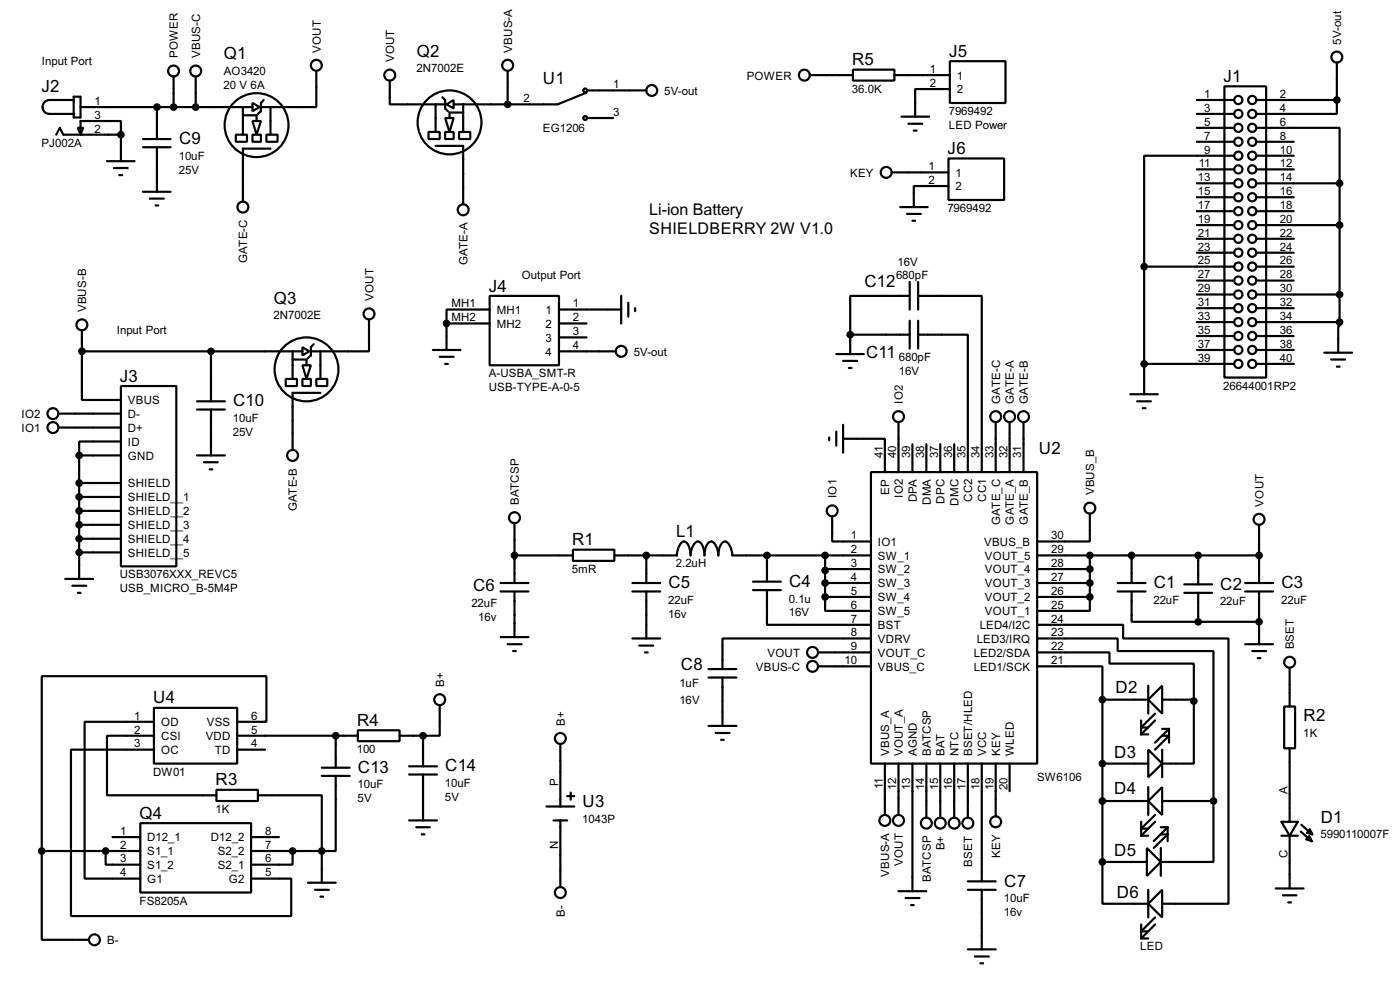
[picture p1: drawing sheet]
<svg xmlns="http://www.w3.org/2000/svg" width="256mm" height="180mm" viewBox="0 0 256 180" stroke-linecap="round" stroke-linejoin="round" font-family="sans-serif">
<g fill="none" stroke="#000" stroke-width=".4">
<path d="M13.5 18.3h-4.4a1.28 1.28 0 0 0-1.3 1.3 1.28 1.28 0 0 0 1.3 1.3h4.4M13.5 17.7h1.3v3.8h-1.3zM14.8 19.6h31.5M28.8 19.6v5.9M31.8 14v5.6M35.9 14v5.6M44.5 19.6v5.1M46.3 18.9l1.3 .7-1.3 .8zM47.8 19.6h4.1M48.3 18.3l-.5 .6v1.5l-.5 .5M49.6 19.6v5.1M58 13v6.6h-5.9"/>
<path d="M71.4 14.8v4.3h5.9M77.5 19.1h4.1M79.8 19.1v5.1M81.1 17.8l.5 .5v1.6l.5 .5M81.8 19.1l1.3-.8v1.6zM84.9 19.1v5.1M93 13v6.1M107.5 17l-5.3 2.1h-19.1M107.6 16.6h10.8M148.4 13.8h7.9M156.3 12.8h7.6v2h-7.6zM163.9 13.8h10.1"/>
<path d="M174 11.2h10.2v7.7h-10.2zM174 16.3h-6.3v5.1M219.3 18.3h6.8M224.3 15.8h7.7v53.3h-7.7zM230.2 18.3h14.7M244.9 18.3v2.6h-14.7M244.9 11.5v6.8M10.3 24.7l.7-1.3 .6 1.3h10.6M14.3 23.4h1l-.5 1.3zM14.8 24.7v-2.5h7.4v2.5M19.6 29.5h5.1M20.9 30.8h2.5"/>
<path d="M21.9 32.1h.5M22.2 24.7v4.8M26.2 25.5h5.1M26.2 27h5.1M26.2 35.1h5.1M27.5 36.4h2.5M28.5 37.6h.5M28.8 27v8.1M43.2 24.7h2.1v1.3h-2.1zM44.5 21.1h2.5v1.1M46.3 22.2h1.5l-.8 2.5zM46.3 24.7h1.5v1.3h-1.5z"/>
<path d="M48.8 24.7h2.1v1.3h-2.1zM49.6 27.2h-5.1v9.7M78.5 24.2h2.1v1.3h-2.1zM79.8 26.7h5.1v10.7M81.6 21.6h1.5l-.7 2.6zM81.6 24.2h1.5v1.3h-1.5zM84.1 24.2h2.1v1.3h-2.1zM84.9 20.6h-2.5v1M107.6 21.6h4.7M163.4 31.6h10.4M164.9 37.9h5.1M165.2 21.4h5"/>
<path d="M166.2 39.2h2.5M166.4 22.7h2.6M167.4 23.9h.5M173.8 29h10.2v7.6h-10.2zM173.8 34.1h-6.4v3.8M219.3 33.6h6.8M219.3 20.9h6.8M219.3 23.4h6.8M219.3 26h6.8M219.3 31h6.8M219.3 36.1h6.8M219.3 38.7h6.8"/>
<path d="M226.1 28.5h-16.5v20.3M230.2 23.4h15.2v10.2M230.2 33.6h15.2M230.2 26h6.8M230.2 28.5h6.8M230.2 31h6.8M230.2 36.1h6.8M230.2 38.7h6.8M245.4 33.6v25.4M67.6 58.5v5.8h-6.3M81.8 59.2v4.9M81.8 59.2h7.9"/>
<path d="M89.7 54.2h12.7v12.7h-12.7zM89.7 56.7h-7.9v2.5M102.4 59.2h5.1M102.4 56.7h11.4M113.8 54.2v5M115.1 55.4v2.6M116.4 56.4v.6M166.7 54.2h-10.9v7.1M166.7 51.6v5.1M166.7 58.7v5.1M167.2 40.4h.5M168.2 54.2h11.7v32.2"/>
<path d="M168.2 51.6v5.1M168.2 58.7v5.1M209.6 48.8h16.5M209.6 48.8v23.4M219.3 41.2h6.8M219.3 53.9h6.8M219.3 59h6.8M219.3 43.7h6.8M219.3 46.3h6.8M219.3 51.4h6.8M219.3 56.4h6.8M230.2 48.8h6.8"/>
<path d="M230.2 41.2h15.2M230.2 53.9h15.2M230.2 59h15.2M230.2 43.7h6.8M230.2 46.3h6.8M230.2 51.4h6.8M230.2 56.4h6.8M245.4 59v.7h-.2v4.9M10.7 75.7h11.5M10.7 78.3h11.5M15 64.3v8.9h7.2M15 60.5v3.8"/>
<path d="M15 64.3h40.4M22.2 70.7h10.1v33h-10.1zM36.1 73.5h5.1M36.1 75h5.1M38.7 64.3v9.2M38.7 75v8.4M52.4 69.4h2v1.3h-2zM53.6 64.3v5.1M53.6 65.8h2.6v1.1M55.4 66.9h1.6l-.8 2.5zM55.4 63.6l1.3 .7-1.3 .8zM55.4 69.4h1.6v1.3h-1.6z"/>
<path d="M57 64.3h4M57.5 63l-.5 .6v1.5l-.6 .5M58 69.4h2v1.3h-2zM58.7 71.9h-5.1v10.5M58.7 64.3v5.1M79.3 64.1h5.1M80.6 65.3h2.5M81.6 66.6h.5M102.4 64.3h10.4M102.4 61.8h5.1M153.2 79v2.6M153.2 64.8h5.1"/>
<path d="M154.5 77.8v5.1M154.5 66.1h2.5M155.5 67.4h.5M155.8 61.3h10.9M155.8 61.3v3.5M164.6 77.3v9.1M168.2 61.3h9.1v25.1M182.4 77.3v9.1M185 77.3v9.1M187.5 77.3v9.1M207.1 72.2h5M208.3 73.5h2.6"/>
<path d="M209.4 74.7h.5M209.6 66.6h16.5M219.3 61.5h6.8M219.3 64.1h6.8M230.2 66.6h6.8M230.2 61.5h6.8M230.2 64.1h6.8M242.6 64.6h5.1M243.9 65.8h2.5M244.9 67.1h.5M14.5 83.4v22.6M14.5 98.6h7.7"/>
<path d="M14.5 96.1h7.7M14.5 93.5h7.7M14.5 91h7.7M14.5 88.4h7.7M14.5 83.4h7.7M22.2 80.8h-7.7v2.6M36.1 83.4h5.1M37.4 84.6h2.5M38.4 85.9h.5M94.3 95.8v10.9M151.9 80.1v.5M152.5 94.5v4.6h7.1"/>
<path d="M154.5 80.3h7.6v6.1M159.6 86.4h30.4v53.4h-30.4zM167.2 81.3v5.1M169.7 81.3v5.1M172.3 81.3v5.1M174.8 81.3v5.1M199.7 94v5.1h-9.7M230.7 96.1v10.6M12 106h5.1M13.3 107.2h2.5M14.3 108.5h.5M14.5 101.1h7.7"/>
<path d="M91.7 106.7h5.1M91.7 108.3h5.1M91.7 116.6h5.1M93 117.9h2.6M94 119.2h.5M94.3 101.7h10.7M94.3 108.3v8.3M105 100.6h7.6v2.1h-7.6zM112.6 101.7h11.4a2.68 2.68 0 0 1 1.3-2.6 1.47 1.47 0 0 1 1 1.3l.2 1.3a2.7 2.7 0 0 1 1.3-2.6 1.47 1.47 0 0 1 1.1 1.3l.2 1.3a3.1 3.1 0 0 1 .9-2.5 .88 .88 0 0 1 1.2 .7l.3 1.1 .1 .7a3.2 3.2 0 0 1 .9-2.5 .9 .9 0 0 1 1.2 .7l.4 1.1 .1 .7h6.3M115.9 106.7h5.1M115.9 116.9h5.1M115.9 108.3h5.1"/>
<path d="M117.1 118.2h2.6M118.2 119.4h.5M118.4 101.7v5M118.4 108.3v8.6M138 106.5h5.1M138 108h5.1M140.5 108v6.4h19.1M149.9 119.4h9.7M151.2 109.3v2.5h8.4M151.2 101.7h-10.7v4.8M151.2 101.7h8.4M151.2 109.3h8.4"/>
<path d="M151.2 106.7h8.4M151.2 101.7v7.6M159.6 104.2h-8.7v.2h.3M159.6 116.9h-27.2v5.6M190 114.4h15.8v2.5h19.3v48.5h-12.2M190 116.9h14.8v2.3h17.5v27.4M190 119.4h13.3v2.1h15.4v6.8M190 101.7h40.7M190 109.3h9.7M190 106.7h9.7M190 104.2h9.7M199.7 109.3v2.5h-9.7"/>
<path d="M199.7 101.7v7.6M204.8 106.7h5.1M204.8 108.3h5.1M207.3 108.3v5.5h12.2M207.3 101.7v5M217 108.5h5.1M217 107h5.1M219.5 101.7v5.3M219.5 108.5v5.3M219.5 113.8h11.2M228.1 106.7h5.1M228.1 108.3h5.1"/>
<path d="M228.1 117.9h5.1M229.4 119.2h2.6M230.7 108.3v9.6M28.2 129.6h15.3v10.2h-15.3zM28.2 132.1h-12.7v28.7h10.2M28.2 137.2h-15.2v30.5h40.4v-6.9h-7.4M28.2 134.7h-8.6v10.9h20.1M43.5 132.1h5.3v-8.3h-41.1v32M43.5 134.7h22.1M43.5 137.2h5.1M61.5 134.7v5.8M65.6 133.7h7.6v2h-7.6z"/>
<path d="M73.2 134.7h4.3M77.5 134.7v5.6M80.6 129.1v5.6h-3.1M102.7 136.2v11.4M129.8 122.5h5.1M129.8 124h5.1M129.8 132.9h5.1M131.1 134.2h2.6M132.1 135.4h.5M132.4 124v8.9M149.9 122h9.7M162.1 139.8v9.4"/>
<path d="M164.6 139.8v9.4M167.2 139.8v23.3M169.7 139.8v9.9M172.3 139.8v9.9M174.8 139.8v9.9M177.3 139.8v9.9M179.9 139.8v21.5M182.4 139.8v9.6M185 139.8v5M190 122h12v6.1M202 128.1h8.4M202 128.1v29.7"/>
<path d="M202 139.8h8.4M209.1 134.4h1.3M209.1 131.9v2.5M210.4 128.1l2.5-2.6v5.1zM210.4 137.2l2.5 2.6-2.5 2.5zM210.4 125.5v5.1M211.6 130.6l-2.5 2.6h1.3M211.6 131.9l-2.5 2.5M212.9 128.1h5.3v.2h.5M212.9 134.7h1.3l-2.6 2.5M212.9 137.2v5.1M212.9 133.4h1.3"/>
<path d="M214.2 133.4l-2.6 2.5M214.2 133.4v2.5M218.7 128.3v11.5h-5.8M230.4 120.5h.5M235.3 129.3h2v7.7h-2zM236.3 122.2v7.1M236.3 137v13.4M7.7 155.8v16.2h8.6M7.7 155.8h18M19.4 155.8v2.5h6.3M20.6 153.2h5.1M25.7 150.7h20.3v12.7h-20.3z"/>
<path d="M39.7 144.6h7.6v2h-7.6zM46 155.8h13M46 153.2h5.1M47.3 145.6h11.7v10.2M53.6 155.8v2.5h-7.6M59 155.8v5.8M59 140.5h5.1M59 142h5.1M61.5 142v13.8h-2.5M75 150.2h5.1M75 140.3h5.1M75 141.8h5.1"/>
<path d="M76.3 151.4h2.5M77.3 152.7h.5M77.5 141.8v8.4M100.1 147.6h5.1M101.4 150.2h2.5M102.7 150.2v12.2M103.9 145.7h1.3M104.6 145.1v1.3M202 157.8v7.6h8.4M202 146.6h8.4M202 157.8h8.1M209.1 153h1.3"/>
<path d="M209.1 150.4v2.6M210.1 155.2l2.6 2.6-2.6 2.5zM210.4 146.6l2.5-2.5v5.1zM210.4 144.1v5.1M211.6 149.2l-2.5 2.5h1.3M211.6 150.4l-2.5 2.6M212.7 155.2v5.1M212.7 152.7h1.2l-2.5 2.5M212.7 151.4h1.2M212.9 146.6h9.4M213.9 151.4l-2.5 2.6M213.9 151.4v2.6"/>
<path d="M222.3 146.6v11.2h-9.6M234.8 150.4h3l-1.5 2.6zM234.8 153h3M236.3 153v9.6M238.3 152.2l2 1.8M238.4 151l2 1.7M239.4 153.6l.5-.5 .4 .9M239.4 153.6l.9 .4M239.5 152.4l.5-.6 .4 .9M239.5 152.4l.9 .3M239.8 153.3l.1 .2M239.9 152l.1 .3"/>
<path d="M240.1 153.5v.2l-.7-.1M240.2 152.3v.1h-.7M56.4 161.6h5.1M57.7 162.9h2.6M58.7 164.1h.5M164.6 163.1h5.1M165.9 164.4h2.6M166.9 165.7h.5M177.3 161.3h5.1M177.3 162.9h5.1M177.3 173.8h5.1M178.6 175.1h2.6"/>
<path d="M179.6 176.3h.5M179.9 162.9v10.9M209.1 169.2v2.6M209.1 171.8h1.3M210.4 165.4l2.5-2.5v5zM210.4 162.9v5M211.6 167.9l-2.5 2.6h1.3M211.6 169.2l-2.5 2.6M233.7 162.6h5.1M235 163.9h2.5M236 165.2h.5"/>
<circle cx="31.8" cy="13" r="1"/>
<circle cx="35.8" cy="13" r="1"/>
<circle cx="57.9" cy="12" r="1"/>
<circle cx="71.4" cy="13.8" r="1"/>
<circle cx="93" cy="12" r="1"/>
<circle cx="107.2" cy="16.6" r=".35"/>
<circle cx="119.4" cy="16.6" r="1"/>
<circle cx="147.3" cy="13.8" r="1"/>
<circle cx="226.8" cy="18.3" r=".75"/>
<circle cx="229.4" cy="18.3" r=".75"/>
<circle cx="244.9" cy="10.5" r="1"/>
<circle cx="44.5" cy="37.9" r="1"/>
<circle cx="47" cy="22.9" r="5.9"/>
<circle cx="82.3" cy="22.4" r="5.9"/>
<circle cx="84.8" cy="38.4" r="1"/>
<circle cx="107.2" cy="21.6" r=".35"/>
<circle cx="162.3" cy="31.6" r="1"/>
<circle cx="226.8" cy="28.5" r=".75"/>
<circle cx="226.8" cy="36.1" r=".75"/>
<circle cx="226.8" cy="38.7" r=".75"/>
<circle cx="226.8" cy="33.6" r=".75"/>
<circle cx="226.8" cy="31" r=".75"/>
<circle cx="226.8" cy="23.4" r=".75"/>
<circle cx="226.8" cy="20.9" r=".75"/>
<circle cx="226.8" cy="26" r=".75"/>
<circle cx="229.4" cy="28.5" r=".75"/>
<circle cx="229.4" cy="36.1" r=".75"/>
<circle cx="229.4" cy="33.6" r=".75"/>
<circle cx="229.4" cy="31" r=".75"/>
<circle cx="229.4" cy="38.7" r=".75"/>
<circle cx="229.4" cy="20.9" r=".75"/>
<circle cx="229.4" cy="23.4" r=".75"/>
<circle cx="229.4" cy="26" r=".75"/>
<circle cx="15" cy="59.5" r="1"/>
<circle cx="67.6" cy="57.5" r="1"/>
<circle cx="226.8" cy="59" r=".75"/>
<circle cx="226.8" cy="56.4" r=".75"/>
<circle cx="226.8" cy="53.9" r=".75"/>
<circle cx="226.8" cy="51.4" r=".75"/>
<circle cx="226.8" cy="43.7" r=".75"/>
<circle cx="226.8" cy="41.2" r=".75"/>
<circle cx="226.8" cy="46.3" r=".75"/>
<circle cx="226.8" cy="48.8" r=".75"/>
<circle cx="229.4" cy="53.9" r=".75"/>
<circle cx="229.4" cy="59" r=".75"/>
<circle cx="229.4" cy="56.4" r=".75"/>
<circle cx="229.4" cy="51.4" r=".75"/>
<circle cx="229.4" cy="46.3" r=".75"/>
<circle cx="229.4" cy="43.7" r=".75"/>
<circle cx="229.4" cy="41.2" r=".75"/>
<circle cx="229.4" cy="48.8" r=".75"/>
<circle cx="9.7" cy="75.7" r="1"/>
<circle cx="9.7" cy="78.3" r="1"/>
<circle cx="56.1" cy="67.6" r="5.9"/>
<circle cx="113.8" cy="64.3" r="1"/>
<circle cx="164.6" cy="76.3" r="1"/>
<circle cx="182.4" cy="76.3" r="1"/>
<circle cx="184.9" cy="76.3" r="1"/>
<circle cx="187.5" cy="76.3" r="1"/>
<circle cx="226.8" cy="64.1" r=".75"/>
<circle cx="226.8" cy="66.6" r=".75"/>
<circle cx="226.8" cy="61.5" r=".75"/>
<circle cx="229.4" cy="61.5" r=".75"/>
<circle cx="229.4" cy="64.1" r=".75"/>
<circle cx="229.4" cy="66.6" r=".75"/>
<circle cx="53.6" cy="83.4" r="1"/>
<circle cx="94.2" cy="94.8" r="1"/>
<circle cx="152.4" cy="93.5" r="1"/>
<circle cx="199.6" cy="93" r="1"/>
<circle cx="230.6" cy="95.1" r="1"/>
<circle cx="148.8" cy="119.4" r="1"/>
<circle cx="80.5" cy="128.1" r="1"/>
<circle cx="102.6" cy="135.2" r="1"/>
<circle cx="148.8" cy="122" r="1"/>
<circle cx="236.2" cy="121.2" r="1"/>
<circle cx="162.1" cy="150.2" r="1"/>
<circle cx="164.6" cy="150.2" r="1"/>
<circle cx="169.7" cy="150.7" r="1"/>
<circle cx="172.2" cy="150.7" r="1"/>
<circle cx="174.8" cy="150.7" r="1"/>
<circle cx="177.3" cy="150.7" r="1"/>
<circle cx="182.4" cy="150.4" r="1"/>
<circle cx="17.3" cy="172" r="1"/>
<circle cx="102.6" cy="163.4" r="1"/>
</g>
<g fill="#000" stroke="#000" stroke-width=".4">
<circle cx="28.7" cy="19.6" r=".5"/>
<circle cx="31.8" cy="19.6" r=".5"/>
<circle cx="35.8" cy="19.6" r=".5"/>
<circle cx="93" cy="19.1" r=".5"/>
<circle cx="244.9" cy="18.3" r=".5"/>
<circle cx="22.1" cy="24.7" r=".5"/>
<circle cx="245.4" cy="33.6" r=".5"/>
<circle cx="81.8" cy="59.2" r=".5"/>
<circle cx="209.6" cy="48.8" r=".5"/>
<circle cx="245.4" cy="59" r=".5"/>
<circle cx="245.4" cy="53.9" r=".5"/>
<circle cx="245.4" cy="41.2" r=".5"/>
<circle cx="15" cy="64.3" r=".5"/>
<circle cx="38.6" cy="64.3" r=".5"/>
<circle cx="155.7" cy="61.3" r=".5"/>
<circle cx="209.6" cy="66.6" r=".5"/>
<circle cx="14.5" cy="91" r=".5"/>
<circle cx="14.5" cy="98.6" r=".5"/>
<circle cx="14.5" cy="83.4" r=".5"/>
<circle cx="14.5" cy="93.5" r=".5"/>
<circle cx="14.5" cy="88.4" r=".5"/>
<circle cx="14.5" cy="96.1" r=".5"/>
<circle cx="14.5" cy="101.1" r=".5"/>
<circle cx="94.2" cy="101.7" r=".5"/>
<circle cx="118.4" cy="101.7" r=".5"/>
<circle cx="140.5" cy="101.7" r=".5"/>
<circle cx="151.1" cy="104.4" r=".5"/>
<circle cx="151.1" cy="106.7" r=".5"/>
<circle cx="151.1" cy="109.3" r=".5"/>
<circle cx="151.1" cy="101.7" r=".5"/>
<circle cx="199.6" cy="104.2" r=".5"/>
<circle cx="199.6" cy="106.7" r=".5"/>
<circle cx="199.6" cy="109.3" r=".5"/>
<circle cx="199.6" cy="101.7" r=".5"/>
<circle cx="207.3" cy="101.7" r=".5"/>
<circle cx="219.5" cy="113.8" r=".5"/>
<circle cx="219.5" cy="101.7" r=".5"/>
<circle cx="230.6" cy="113.8" r=".5"/>
<circle cx="230.6" cy="101.7" r=".5"/>
<circle cx="61.5" cy="134.7" r=".5"/>
<circle cx="77.5" cy="134.7" r=".5"/>
<circle cx="201.9" cy="139.8" r=".5"/>
<circle cx="201.9" cy="128.1" r=".5"/>
<circle cx="218.7" cy="128.3" r=".5"/>
<circle cx="7.6" cy="155.8" r=".5"/>
<circle cx="19.3" cy="155.8" r=".5"/>
<circle cx="53.6" cy="155.8" r=".5"/>
<circle cx="58.9" cy="155.8" r=".5"/>
<circle cx="201.9" cy="157.8" r=".5"/>
<circle cx="201.9" cy="146.6" r=".5"/>
<circle cx="222.3" cy="146.6" r=".5"/>
</g>
<g font-size="3.5">
<text x="41" y="10.9">Q1</text>
<text x="76.4" y="10.4">Q2</text>
<text x="156.1" y="12">R5</text>
<text x="173.9" y="10.4">J5</text>
<text x="7.6" y="16.9">J2</text>
<text x="99.5" y="15.4">U1</text>
<text x="224.2" y="15">J1</text>
<text x="32.8" y="26.4">C9</text>
<text x="173.6" y="28.2">J6</text>
<text x="89.6" y="53.3">J4</text>
<text x="158.4" y="52.6">C12</text>
<text x="50.2" y="55.6">Q3</text>
<text x="158.7" y="65.5">C11</text>
<text x="22" y="69.8">J3</text>
<text x="42.7" y="74.4">C10</text>
<text x="190.3" y="83.1">U2</text>
<text x="104.8" y="99.8">R1</text>
<text x="123.9" y="98.3">L1</text>
<text x="122.5" y="107.7">C5</text>
<text x="144.6" y="107.4">C4</text>
<text x="211.4" y="107.7">C1</text>
<text x="223.6" y="107.9">C2</text>
<text x="234.8" y="107.7">C3</text>
<text x="86.7" y="108.2">C6</text>
<text x="124.8" y="122.6">C8</text>
<text x="28.1" y="128.8">U4</text>
<text x="204.4" y="126.8">D2</text>
<text x="65.4" y="132.9">R4</text>
<text x="238.8" y="132">R2</text>
<text x="39.5" y="143.8">R3</text>
<text x="65.6" y="141.4">C13</text>
<text x="81.6" y="141.2">C14</text>
<text x="204.1" y="138.7">D3</text>
<text x="25.6" y="149.9">Q4</text>
<text x="106.7" y="147.8">U3</text>
<text x="204.1" y="145.3">D4</text>
<text x="242" y="150.6">D1</text>
<text x="204.1" y="156.7">D5</text>
<text x="184" y="162.3">C7</text>
<text x="204.6" y="164.4">D6</text>
</g>
<g font-size="3.3">
<text x="119" y="39.3">Li-ion Battery</text>
<text x="119" y="42.9">SHIELDBERRY 2W V1.0</text>
</g>
<g font-size="2.4">
<text x="7.7" y="12">Input Port</text>
<text x="32.6" y="10.7" transform="rotate(-90 32.6 10.7)">POWER</text>
<text x="36.7" y="10.7" transform="rotate(-90 36.7 10.7)">VBUS-C</text>
<text x="58.8" y="9.7" transform="rotate(-90 58.8 9.7)">VOUT</text>
<text x="72.2" y="11.4" transform="rotate(-90 72.2 11.4)">VOUT</text>
<text x="93.8" y="9.7" transform="rotate(-90 93.8 9.7)">VBUS-A</text>
<text x="245.7" y="8.1" transform="rotate(-90 245.7 8.1)">5V-out</text>
<text x="41" y="16.3">20 V 6A</text>
<text x="41" y="13.8">AO3420</text>
<text x="76.3" y="13.2">2N7002E</text>
<text x="112.3" y="16.2">1</text>
<text x="121.7" y="17.3">5V-out</text>
<text x="136.8" y="14.5">POWER</text>
<text x="156.1" y="16.9">36.0K</text>
<text x="170.4" y="13.4">1</text>
<text x="170.4" y="15.9">2</text>
<text x="175.3" y="14.5">1</text>
<text x="175.3" y="17.1">2</text>
<text x="220.6" y="17.9">1</text>
<text x="234.5" y="17.9">2</text>
<text x="17.3" y="19.2">1</text>
<text x="17.3" y="21.7">3</text>
<text x="95.9" y="18.7">2</text>
<text x="112.3" y="21.2">3</text>
<text x="173.8" y="21">7969492</text>
<text x="173.8" y="23.6">LED Power</text>
<text x="220.6" y="20.5">3</text>
<text x="220.6" y="23">5</text>
<text x="234.5" y="20.5">4</text>
<text x="234.5" y="23">6</text>
<text x="7.6" y="26.8">PJ002A</text>
<text x="17.3" y="24.3">2</text>
<text x="32.8" y="29.3">10uF</text>
<text x="99.4" y="24.2">EG1206</text>
<text x="220.6" y="25.6">7</text>
<text x="220.6" y="28.1">9</text>
<text x="234.5" y="25.6">8</text>
<text x="234.5" y="28.1">10</text>
<text x="32.8" y="31.8">25V</text>
<text x="155.7" y="32.4">KEY</text>
<text x="170.1" y="31.2">1</text>
<text x="170.1" y="33.7">2</text>
<text x="175.1" y="32.4">1</text>
<text x="175.1" y="34.9">2</text>
<text x="219.5" y="33.2">13</text>
<text x="219.5" y="35.7">15</text>
<text x="219.6" y="30.6">11</text>
<text x="234.5" y="30.6">12</text>
<text x="234.5" y="33.2">14</text>
<text x="234.5" y="35.7">16</text>
<text x="173.6" y="38.8">7969492</text>
<text x="219.5" y="38.3">17</text>
<text x="219.5" y="40.8">19</text>
<text x="234.5" y="38.3">18</text>
<text x="234.5" y="40.8">20</text>
<text x="219.5" y="43.3">21</text>
<text x="219.5" y="45.9">23</text>
<text x="234.5" y="43.3">22</text>
<text x="234.5" y="45.9">24</text>
<text x="45.3" y="48.2" transform="rotate(-90 45.3 48.2)">GATE-C</text>
<text x="85.7" y="48.6" transform="rotate(-90 85.7 48.6)">GATE-A</text>
<text x="95.6" y="51.1">Output Port</text>
<text x="164.2" y="51">680pF</text>
<text x="164.4" y="48.7">16V</text>
<text x="219.5" y="48.4">25</text>
<text x="219.5" y="51">27</text>
<text x="219.5" y="53.5">29</text>
<text x="234.5" y="48.4">26</text>
<text x="234.5" y="51">28</text>
<text x="234.5" y="53.5">30</text>
<text x="15.8" y="57.2" transform="rotate(-90 15.8 57.2)">VBUS-B</text>
<text x="50.1" y="58.5">2N7002E</text>
<text x="68.4" y="55.1" transform="rotate(-90 68.4 55.1)">VOUT</text>
<text x="82.7" y="56.3">MH1</text>
<text x="82.7" y="58.8">MH2</text>
<text x="91" y="57.5">MH1</text>
<text x="91" y="60">MH2</text>
<text x="100" y="57.5">1</text>
<text x="100" y="60">2</text>
<text x="105" y="56.3">1</text>
<text x="105" y="58.8">2</text>
<text x="219.5" y="56">31</text>
<text x="219.5" y="58.6">33</text>
<text x="234.5" y="56">32</text>
<text x="234.5" y="58.6">34</text>
<text x="21.4" y="61.2">Input Port</text>
<text x="100" y="62.6">3</text>
<text x="100" y="65.1">4</text>
<text x="105" y="61.4">3</text>
<text x="105" y="63.9">4</text>
<text x="116.1" y="65.1">5V-out</text>
<text x="164.7" y="66">680pF</text>
<text x="219.5" y="61.1">35</text>
<text x="219.5" y="63.7">37</text>
<text x="234.5" y="61.1">36</text>
<text x="234.5" y="63.7">38</text>
<text x="89.5" y="69.1">A-USBA_SMT-R</text>
<text x="89.5" y="71.6">USB-TYPE-A-0-5</text>
<text x="164.7" y="68.6">16V</text>
<text x="219.5" y="66.2">39</text>
<text x="224.1" y="71.3">26644001RP2</text>
<text x="234.5" y="66.2">40</text>
<text x="3.9" y="76.5">IO2</text>
<text x="23.4" y="76.5">D-</text>
<text x="23.4" y="74">VBUS</text>
<text x="42.7" y="77.3">10uF</text>
<text x="165.4" y="73.9" transform="rotate(-90 165.4 73.9)">IO2</text>
<text x="183.2" y="73.9" transform="rotate(-90 183.2 73.9)">GATE-C</text>
<text x="185.8" y="73.9" transform="rotate(-90 185.8 73.9)">GATE-A</text>
<text x="188.3" y="73.9" transform="rotate(-90 188.3 73.9)">GATE-B</text>
<text x="3.9" y="79">IO1</text>
<text x="23.4" y="79">D+</text>
<text x="23.4" y="81.6">ID</text>
<text x="42.7" y="79.8">25V</text>
<text x="161.7" y="83.9" transform="rotate(-90 161.7 83.9)">41</text>
<text x="164.2" y="83.9" transform="rotate(-90 164.2 83.9)">40</text>
<text x="166.8" y="83.9" transform="rotate(-90 166.8 83.9)">39</text>
<text x="169.3" y="83.8" transform="rotate(-90 169.3 83.8)">38</text>
<text x="171.9" y="83.8" transform="rotate(-90 171.9 83.8)">37</text>
<text x="174.4" y="83.9" transform="rotate(-90 174.4 83.9)">36</text>
<text x="176.9" y="83.9" transform="rotate(-90 176.9 83.9)">35</text>
<text x="179.5" y="83.9" transform="rotate(-90 179.5 83.9)">34</text>
<text x="182" y="83.9" transform="rotate(-90 182 83.9)">33</text>
<text x="184.6" y="83.8" transform="rotate(-90 184.6 83.8)">32</text>
<text x="187.1" y="83.9" transform="rotate(-90 187.1 83.9)">31</text>
<text x="23.4" y="84.2">GND</text>
<text x="23.4" y="89.2">SHIELD</text>
<text x="23.4" y="91.8">SHIELD_</text>
<text x="23.4" y="94.3">SHIELD_</text>
<text x="32.4" y="91.8">_1</text>
<text x="32.4" y="94.3">_2</text>
<text x="54.4" y="93.6" transform="rotate(-90 54.4 93.6)">GATE-B</text>
<text x="95.1" y="92.5" transform="rotate(-90 95.1 92.5)">BATCSP</text>
<text x="153.3" y="91.2" transform="rotate(-90 153.3 91.2)">IO1</text>
<text x="162.9" y="90.5" transform="rotate(-90 162.9 90.5)">EP</text>
<text x="165.4" y="91.1" transform="rotate(-90 165.4 91.1)">IO2</text>
<text x="168" y="91.9" transform="rotate(-90 168 91.9)">DPA</text>
<text x="170.5" y="92.4" transform="rotate(-90 170.5 92.4)">DMA</text>
<text x="173.1" y="92.2" transform="rotate(-90 173.1 92.2)">DPC</text>
<text x="175.6" y="92.5" transform="rotate(-90 175.6 92.5)">DMC</text>
<text x="178.1" y="91.9" transform="rotate(-90 178.1 91.9)">CC2</text>
<text x="180.6" y="91.9" transform="rotate(-90 180.6 91.9)">CC1</text>
<text x="200.5" y="90.7" transform="rotate(-90 200.5 90.7)">VBUS_B</text>
<text x="231.4" y="92.7" transform="rotate(-90 231.4 92.7)">VOUT</text>
<text x="23.4" y="96.9">SHIELD_</text>
<text x="23.4" y="99.4">SHIELD_</text>
<text x="23.4" y="101.9">SHIELD_</text>
<text x="32.4" y="96.9">_3</text>
<text x="32.4" y="99.4">_4</text>
<text x="32.4" y="101.9">_5</text>
<text x="155.9" y="98.7">1</text>
<text x="155.9" y="101.2">2</text>
<text x="160.8" y="99.9">IO1</text>
<text x="180.3" y="99.9">VBUS_B</text>
<text x="183.2" y="96.1" transform="rotate(-90 183.2 96.1)">GATE_C</text>
<text x="185.8" y="96" transform="rotate(-90 185.8 96)">GATE_A</text>
<text x="188.3" y="96" transform="rotate(-90 188.3 96)">GATE_B</text>
<text x="192.6" y="98.7">30</text>
<text x="192.6" y="101.2">29</text>
<text x="21.9" y="105.9">USB3076XXX_REVC5</text>
<text x="104.8" y="104.9">5mR</text>
<text x="123.8" y="103.9">2.2uH</text>
<text x="155.9" y="103.8">3</text>
<text x="155.9" y="106.3">4</text>
<text x="160.8" y="102.5">SW_1</text>
<text x="160.8" y="105">SW_2</text>
<text x="160.8" y="107.5">SW_3</text>
<text x="180.4" y="102.5">VOUT_5</text>
<text x="180.4" y="105">VOUT_4</text>
<text x="180.4" y="107.5">VOUT_3</text>
<text x="192.6" y="103.8">28</text>
<text x="192.6" y="106.3">27</text>
<text x="21.9" y="108.4">USB_MICRO_B-5M4P</text>
<text x="86.4" y="111.1">22uF</text>
<text x="87.6" y="113.6">16v</text>
<text x="122.4" y="110.6">22uF</text>
<text x="122.4" y="113.1">16v</text>
<text x="144.5" y="110.3">0.1u</text>
<text x="144.5" y="112.8">16V</text>
<text x="155.9" y="108.9">5</text>
<text x="155.9" y="111.4">6</text>
<text x="155.9" y="114">7</text>
<text x="160.8" y="110.1">SW_4</text>
<text x="160.8" y="112.6">SW_5</text>
<text x="180.4" y="110.1">VOUT_2</text>
<text x="180.4" y="112.6">VOUT_1</text>
<text x="192.6" y="108.9">26</text>
<text x="192.6" y="111.4">25</text>
<text x="192.6" y="114">24</text>
<text x="211.3" y="110.6">22uF</text>
<text x="223.5" y="110.8">22uF</text>
<text x="234.7" y="110.6">22uF</text>
<text x="155.9" y="116.5">8</text>
<text x="155.9" y="119">9</text>
<text x="160.8" y="115.2">BST</text>
<text x="160.8" y="117.7">VDRV</text>
<text x="178.9" y="117.7">LED3/IRQ</text>
<text x="179.5" y="115.2">LED4/I2C</text>
<text x="192.6" y="116.5">23</text>
<text x="192.6" y="119">22</text>
<text x="237.1" y="118.9" transform="rotate(-90 237.1 118.9)">BSET</text>
<text x="81.3" y="125.7" transform="rotate(-90 81.3 125.7)">B+</text>
<text x="124.5" y="125.8">1uF</text>
<text x="138.5" y="122.8">VBUS-C</text>
<text x="140.6" y="120.2">VOUT</text>
<text x="154.7" y="121.6">10</text>
<text x="160.8" y="120.2">VOUT_C</text>
<text x="160.8" y="122.8">VBUS_C</text>
<text x="178.4" y="120.2">LED2/SDA</text>
<text x="178.4" y="122.8">LED1/SCK</text>
<text x="192.6" y="121.6">21</text>
<text x="24.6" y="131.7">1</text>
<text x="46" y="131.7">6</text>
<text x="124.5" y="128.9">16V</text>
<text x="24.6" y="134.3">2</text>
<text x="24.6" y="136.8">3</text>
<text x="29.5" y="132.9">OD</text>
<text x="29.5" y="135.5">CSI</text>
<text x="37.7" y="135.5">VDD</text>
<text x="37.9" y="132.9">VSS</text>
<text x="46" y="134.3">5</text>
<text x="46" y="136.8">4</text>
<text x="65.4" y="137.9">100</text>
<text x="103.5" y="132.8" transform="rotate(-90 103.5 132.8)">B+</text>
<text x="238.8" y="134.9">1K</text>
<text x="28" y="142">DW01</text>
<text x="29.5" y="138">OC</text>
<text x="39.3" y="138">TD</text>
<text x="102.3" y="143.8" transform="rotate(-90 102.3 143.8)">P</text>
<text x="162.9" y="138.4" transform="rotate(-90 162.9 138.4)">VBUS_A</text>
<text x="165.4" y="138.4" transform="rotate(-90 165.4 138.4)">VOUT_A</text>
<text x="168" y="138.4" transform="rotate(-90 168 138.4)">AGND</text>
<text x="170.5" y="138.4" transform="rotate(-90 170.5 138.4)">BATCSP</text>
<text x="173.1" y="138.4" transform="rotate(-90 173.1 138.4)">BAT</text>
<text x="175.6" y="138.4" transform="rotate(-90 175.6 138.4)">NTC</text>
<text x="178.1" y="138.4" transform="rotate(-90 178.1 138.4)">BSET/HLED</text>
<text x="180.7" y="138.4" transform="rotate(-90 180.7 138.4)">VCC</text>
<text x="183.2" y="138.4" transform="rotate(-90 183.2 138.4)">KEY</text>
<text x="185.8" y="138.4" transform="rotate(-90 185.8 138.4)">WLED</text>
<text x="190" y="143">SW6106</text>
<text x="39.5" y="148.8">1K</text>
<text x="65.5" y="144.3">10uF</text>
<text x="65.5" y="146.9">5V</text>
<text x="81.5" y="144.1">10uF</text>
<text x="81.5" y="146.6">5V</text>
<text x="161.7" y="144.4" transform="rotate(-90 161.7 144.4)">11</text>
<text x="164.2" y="144.6" transform="rotate(-90 164.2 144.6)">12</text>
<text x="166.8" y="144.6" transform="rotate(-90 166.8 144.6)">13</text>
<text x="169.3" y="144.5" transform="rotate(-90 169.3 144.5)">14</text>
<text x="171.9" y="144.6" transform="rotate(-90 171.9 144.6)">15</text>
<text x="174.4" y="144.6" transform="rotate(-90 174.4 144.6)">16</text>
<text x="176.9" y="144.6" transform="rotate(-90 176.9 144.6)">17</text>
<text x="179.5" y="144.6" transform="rotate(-90 179.5 144.6)">18</text>
<text x="182" y="144.6" transform="rotate(-90 182 144.6)">19</text>
<text x="184.6" y="144.6" transform="rotate(-90 184.6 144.6)">20</text>
<text x="235.9" y="145.3" transform="rotate(-90 235.9 145.3)">A</text>
<text x="22" y="152.8">1</text>
<text x="22" y="155.4">2</text>
<text x="27" y="154">D12_1</text>
<text x="38.6" y="154">D12_2</text>
<text x="48.6" y="152.8">8</text>
<text x="48.6" y="155.4">7</text>
<text x="102.3" y="155.5" transform="rotate(-90 102.3 155.5)">N</text>
<text x="106.7" y="150.7">1043P</text>
<text x="173.1" y="155.6" transform="rotate(-90 173.1 155.6)">B+</text>
<text x="241.9" y="153.5">5990110007F</text>
<text x="22" y="157.9">3</text>
<text x="22" y="160.4">4</text>
<text x="27" y="156.6">S1_1</text>
<text x="27" y="159.1">S1_2</text>
<text x="27" y="161.6">G1</text>
<text x="39.9" y="156.6">S2_2</text>
<text x="39.9" y="159.1">S2_1</text>
<text x="41.9" y="161.6">G2</text>
<text x="48.6" y="157.9">6</text>
<text x="48.6" y="160.4">5</text>
<text x="162.9" y="160.5" transform="rotate(-90 162.9 160.5)">VBUS-A</text>
<text x="165.4" y="158.5" transform="rotate(-90 165.4 158.5)">VOUT</text>
<text x="170.5" y="161.5" transform="rotate(-90 170.5 161.5)">BATCSP</text>
<text x="178.1" y="158.6" transform="rotate(-90 178.1 158.6)">BSET</text>
<text x="183.2" y="157" transform="rotate(-90 183.2 157)">KEY</text>
<text x="235.9" y="157" transform="rotate(-90 235.9 157)">C</text>
<text x="25.5" y="165.6">FS8205A</text>
<text x="103.5" y="167.8" transform="rotate(-90 103.5 167.8)">B-</text>
<text x="183.9" y="165.2">10uF</text>
<text x="183.9" y="167.7">16v</text>
<text x="19.6" y="172.8">B-</text>
<text x="208.9" y="174">LED</text>
</g>
</svg>
